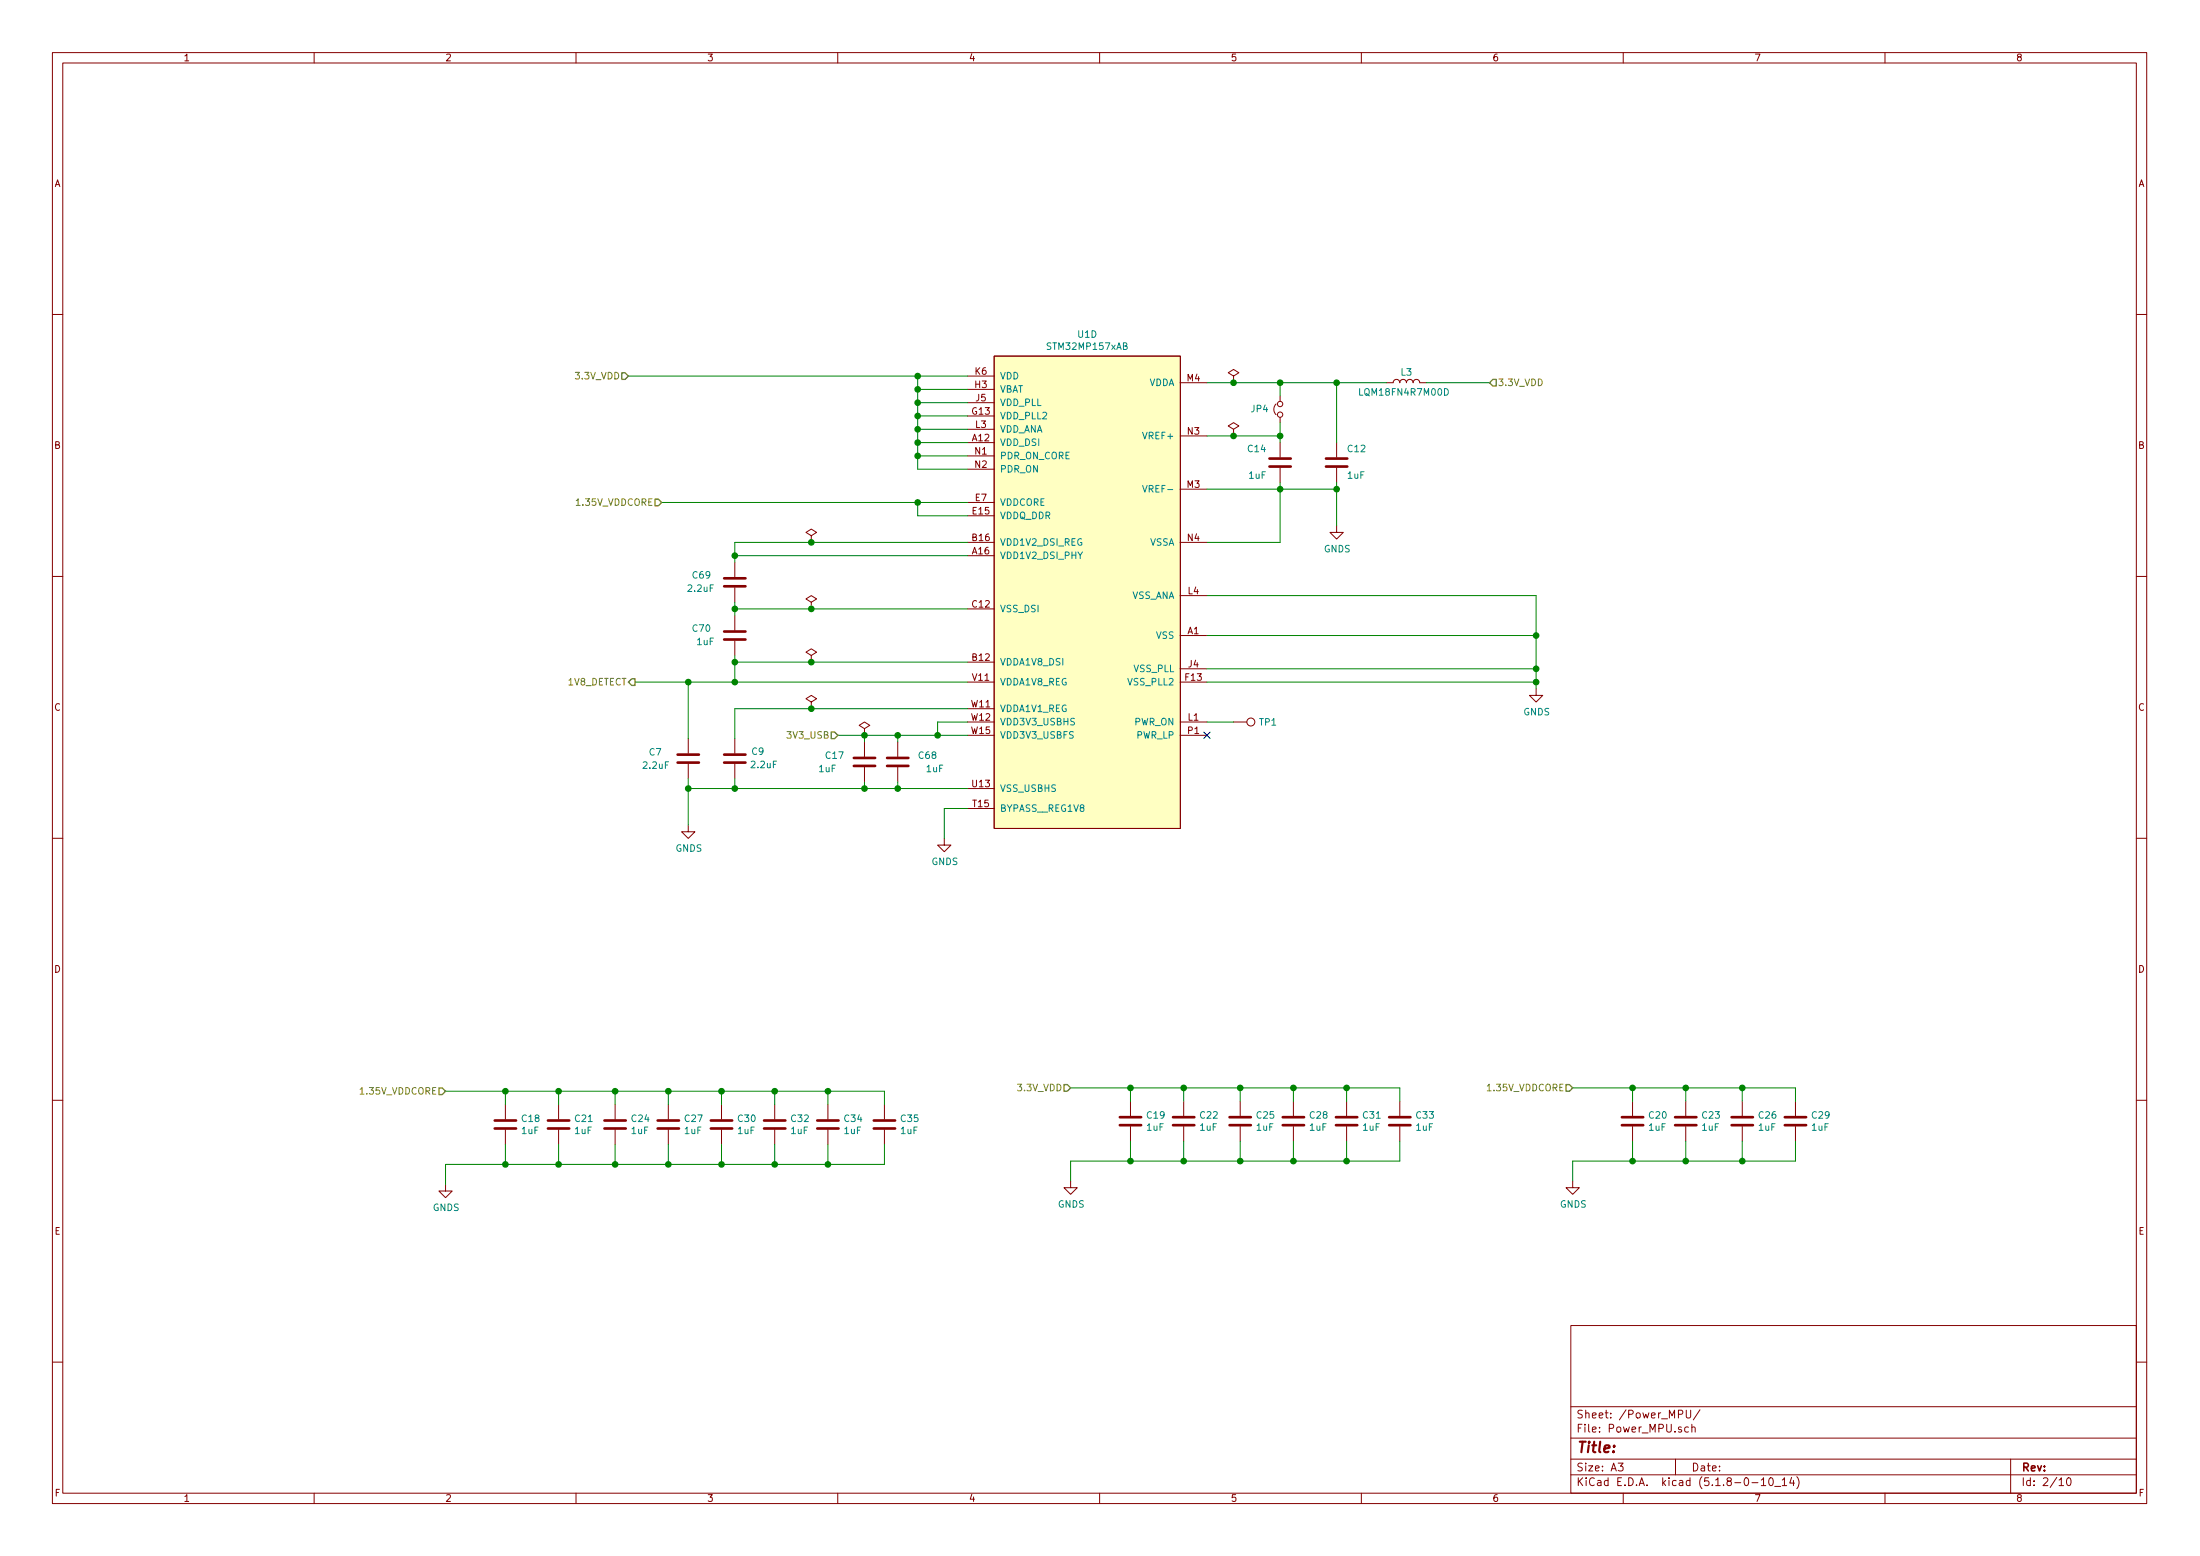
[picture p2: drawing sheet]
<svg xmlns="http://www.w3.org/2000/svg" width="420mm" height="297mm" viewBox="0 0 420 297" stroke-linecap="round" stroke-linejoin="round" font-family="sans-serif">
<g fill="none" stroke="#840000" stroke-width=".19">
<path d="M10 10h400v277h-400zM12 12h396v273.1h-396zM60 10v2M110 10v2M160 10v2M210 10v2M260 10v2M310 10v2M360 10v2M10 60h2M184.8 79.4h5.1M184.8 74.3h5.1"/>
<path d="M184.8 76.9h5.1M184.8 71.8h5.1M189.9 68h35.5v90.2h-35.5zM225.4 73.1h5.1M235.6 71.8l1-.6-1-.7-1 .7 1 .6v1.3M235.6 73.1h.1M243.7 77.1a1.41 1.41 0 0 0 0 2.1M244.5 75.6v1M244.5 79.7v1M264.8 73.1h1.3a.63 .63 0 0 1 .6-.7 .63 .63 0 0 1 .6 .7 .63 .63 0 0 1 .7-.7 .63 .63 0 0 1 .6 .7 .63 .63 0 0 1 .6-.7 .63 .63 0 0 1 .7 .7 .63 .63 0 0 1 .6-.7 .63 .63 0 0 1 .6 .7h1.3M408 60h2M184.8 84.5h5.1"/>
<path d="M184.8 98.5h5.1M184.8 95.9h5.1M184.8 82h5.1M184.8 87h5.1M184.8 89.6h5.1M225.4 93.4h5.1M225.4 83.2h5.1M235.6 82l1-.7-1-.6-1 .6 1 .7v1.2M235.6 83.2h.1M244.5 84.5v2.8M244.5 89.3v2.8M255.3 84.5v2.8"/>
<path d="M255.3 89.3v2.8M10 110h2M140.3 107.4v2.7M140.3 112.2v2.8M140.3 117.5v2.8M154.9 102.3l1.1-.7-1.1-.6-1 .6 1 .7v1.2M154.9 103.5h.1M154.9 115l1.1-.7-1.1-.6-1 .6 1 .7v1.2M154.9 116.2h.1M184.8 106.1h5.1M184.8 103.5h5.1M184.8 116.2h5.1"/>
<path d="M225.4 103.5h5.1M225.4 113.7h5.1M255.3 100.4v1.2h1.2l-1.2 1.3-1.3-1.3h1.3M408 110h2M140.3 122.3v2.8M154.9 125.1l1.1-.6-1.1-.6-1 .6 1 .6v1.3M154.9 126.4h.1M154.9 134l1.1-.6-1.1-.6-1 .6 1 .6v1.3M154.9 135.3h.1M165.1 139.1l1-.6-1-.7-1 .7 1 .6v1.3M184.8 137.8h5.1M184.8 126.4h5.1"/>
<path d="M184.8 130.2h5.1M184.8 135.3h5.1M225.4 137.8h5.1M225.4 121.3h5.1M225.4 130.2h5.1M225.4 127.7h5.1M235.6 137.8h2.5M293.4 131.5v1.3h1.2l-1.2 1.2-1.3-1.2h1.3M131.4 157.5v1.3h1.3l-1.3 1.3-1.2-1.3h1.2M131.4 141v2.8M131.4 145.8v2.8M140.3 141v2.8"/>
<path d="M140.3 145.8v2.8M165.1 140.4h.1M165.1 141.6v2.8M165.1 146.5v2.8M171.4 141.6v2.8M171.4 146.5v2.8M184.8 140.4h5.1M184.8 154.3h5.1M184.8 150.5h5.1M225.4 140.4h5.1M10 160h2M180.3 160.1v1.2h1.3l-1.3 1.3-1.2-1.3h1.2"/>
<path d="M408 160h2M10 210h2M96.5 210.9v2.8M96.5 215.7v2.8M106.7 210.9v2.8M106.7 215.7v2.8M117.5 210.9v2.8M117.5 215.7v2.8M127.6 210.9v2.8M127.6 215.7v2.8M137.8 210.9v2.8M137.8 215.7v2.8"/>
<path d="M148 210.9v2.8M148 215.7v2.8M158.1 210.9v2.8M158.1 215.7v2.8M168.9 210.9v2.8M168.9 215.7v2.8M215.9 210.2v2.8M215.9 215v2.8M226.1 210.2v2.8M226.1 215v2.8M236.9 210.2v2.8M236.9 215v2.8"/>
<path d="M247 210.2v2.8M247 215v2.8M257.2 210.2v2.8M257.2 215v2.8M267.3 210.2v2.8M267.3 215v2.8M311.8 210.2v2.8M311.8 215v2.8M321.9 210.2v2.8M321.9 215v2.8M332.7 210.2v2.8M332.7 215v2.8"/>
<path d="M342.9 210.2v2.8M342.9 215v2.8M408 210h2M85.1 226.1v1.3h1.3l-1.3 1.2-1.3-1.2h1.3M204.5 225.5v1.2h1.2l-1.2 1.3-1.3-1.3h1.3M300.4 225.5v1.2h1.2l-1.2 1.3-1.3-1.3h1.3M300 253h108v32.1h-108zM10 260h2M300 278.5h108M300 274.5h108M300 268.5h108M309 279.3h1l-.5 .6 .4 .1v.7l-.2 .1-.7-.1"/>
<path d="M320 278.5v3M320.5 270l.8-.1 .1-.2-.1-.4-.8-.1v1.5M322 269.2v1.2l.3 .3 .5-.1 .1-.2v-1.2M322.5 272.5l-.5-.1-.3 .3 .1 .6 .2 .1 .5-.1M323.1 272.5l.2-.1 .4 .1v.9M323.1 271.9v1.5M324.7 269.1l-1.3 2M384 278.5v6.6M408 260h2M60 285.1v1.9M110 285.1v1.9M160 285.1v1.9"/>
<path d="M210 285.1v1.9M260 285.1v1.9M300 281.5h108M310 285.1v1.9M334.6 283h1.1M336.4 282.5l.4-.4v1.5M336.4 283.6h.8M337.9 282.3l.3-.2a.81 .81 0 0 1 .5 .6 .81 .81 0 0 1-.2 .8l-.2 .1a.79 .79 0 0 1-.4-1.3zM338.9 283.8h1.2M340.4 282.5l.4-.4v1.5M340.4 283.6h.8M342.2 282l-.4 1.1h.9"/>
<path d="M342.5 282.6v1M343.2 281.9a1.71 1.71 0 0 1 0 2.3M360 285.1v1.9M393.2 282.5l.5-.4v1.5M393.2 283.6h.9M394.8 282.3l.2-.2a.86 .86 0 0 1 .2 1.5 .79 .79 0 0 1-.4-1.3z"/>
<circle cx="244.5" cy="79.2" r=".51"/>
<circle cx="244.5" cy="77.1" r=".51"/>
<circle cx="238.9" cy="137.8" r=".76"/>
</g>
<g fill="none" stroke="#840000" stroke-width=".51">
<path d="M242.4 87.5h4.1M242.4 89.1h4.1M253.2 87.5h4.1M253.2 89.1h4.1M138.3 110.4h4.1M138.3 111.9h4.1M138.3 120.6h4.1M138.3 122.1h4.1M129.4 144.1h4.1M129.4 145.6h4.1M138.3 144.1h4.1M138.3 145.6h4.1"/>
<path d="M163.1 146.2h4M163.1 144.7h4M169.4 146.2h4.1M169.4 144.7h4.1M94.5 215.4h4.1M94.5 213.9h4.1M104.6 215.4h4.1M104.6 213.9h4.1M115.4 215.4h4.1M115.4 213.9h4.1M125.6 215.4h4.1M125.6 213.9h4.1"/>
<path d="M135.8 215.4h4M135.8 213.9h4M145.9 215.4h4.1M145.9 213.9h4.1M156.1 215.4h4M156.1 213.9h4M166.9 215.4h4M166.9 213.9h4M213.9 214.8h4M213.9 213.3h4M224 214.8h4.1M224 213.3h4.1"/>
<path d="M234.8 214.8h4.1M234.8 213.3h4.1M245 214.8h4M245 213.3h4M255.1 214.8h4.1M255.1 213.3h4.1M265.3 214.8h4.1M265.3 213.3h4.1M309.8 214.8h4M309.8 213.3h4M319.9 214.8h4.1M319.9 213.3h4.1"/>
<path d="M330.7 214.8h4.1M330.7 213.3h4.1M340.9 214.8h4M340.9 213.3h4"/>
</g>
<path d="M189.9 68h35.5v90.2h-35.5z" fill="#ffffc2" stroke="#ffffc2" stroke-width=".19"/>
<path d="M259.7 74.2v1.2h.6M218.2 92.7l.4 1.2 .5-1.2" fill="none" stroke="#008484" stroke-width=".19"/>
<g fill="none" stroke="#008400" stroke-width=".19">
<path d="M120 71.8h64.8M175.3 71.8v17.8h9.5M175.3 79.4h9.5M175.3 74.3h9.5M175.3 76.9h9.5M230.5 73.1h34.3M244.5 73.1v2.5M255.3 73.1v11.4M272.4 73.1h12.1M126.4 95.9h58.4M175.3 95.9v2.6h9.5M175.3 87h9.5"/>
<path d="M175.3 82h9.5M175.3 84.5h9.5M230.5 83.2h14M230.5 93.4h24.8M244.5 92.1v11.4h-14M244.5 80.7v3.8M255.3 92.1v8.3M140.3 116.2h44.5M140.3 115v2.5M140.3 106.1h44.5M184.8 103.5h-44.5v3.9M230.5 113.7h62.9v17.8"/>
<path d="M121.3 130.2h63.5M131.4 130.2v10.8M140.3 126.4h44.5M140.3 125.1v5.1M184.8 137.8h-5.7v2.6M184.8 135.3h-44.5v5.7M230.5 137.8h5.1M230.5 130.2h62.9M230.5 127.7h62.9M230.5 121.3h62.9M131.4 148.6v8.9M131.4 150.5h53.4"/>
<path d="M140.3 148.6v1.9M160 140.4h24.8M165.1 140.4v1.2M165.1 149.3v1.2M171.4 140.4v1.2M171.4 149.3v1.2M184.8 154.3h-4.5v5.8M85.1 208.3h83.8v2.6M96.5 208.3v2.6M96.5 218.5v3.8M106.7 208.3v2.6M106.7 218.5v3.8"/>
<path d="M117.5 208.3v2.6M117.5 218.5v3.8M127.6 208.3v2.6M127.6 218.5v3.8M137.8 208.3v2.6M137.8 218.5v3.8M148 208.3v2.6M148 218.5v3.8M158.1 208.3v2.6M158.1 218.5v3.8M168.9 218.5v3.8h-83.8v3.8M204.5 207.7h62.8v2.5"/>
<path d="M215.9 207.7v2.5M215.9 217.8v3.9M226.1 207.7v2.5M226.1 217.8v3.9M236.9 207.7v2.5M236.9 217.8v3.9M247 207.7v2.5M247 217.8v3.9M257.2 207.7v2.5M257.2 217.8v3.9M267.3 217.8v3.9h-62.8v3.8M300.4 207.7h42.5v2.5"/>
<path d="M311.8 207.7v2.5M311.8 217.8v3.9M321.9 207.7v2.5M321.9 217.8v3.9M332.7 207.7v2.5M332.7 217.8v3.9M342.9 217.8v3.9h-42.5v3.8"/>
</g>
<path d="M118.7 71.2h.7l.6 .6-.6 .6h-.7zM285.1 72.4h.6v1.3h-.6l-.6-.6zM125.1 95.3h.6l.7 .6-.7 .7h-.6zM120.6 129.6h.7v1.2h-.7l-.6-.6zM158.7 139.7h.7l.6 .7-.6 .6h-.7zM83.8 207.7h.7l.6 .6-.6 .7h-.7zM203.2 207h.6l.7 .7-.7 .6h-.6zM299.1 207h.6l.7 .7-.7 .6h-.6z" fill="none" stroke="#848400" stroke-width=".25"/>
<g fill="#008400" stroke="#008400" stroke-width=".25">
<circle cx="175.3" cy="76.9" r=".51"/>
<circle cx="244.5" cy="83.2" r=".51"/>
<circle cx="244.5" cy="73.1" r=".51"/>
<circle cx="171.5" cy="140.4" r=".51"/>
<circle cx="255.3" cy="73.1" r=".51"/>
<circle cx="255.3" cy="93.4" r=".51"/>
<circle cx="244.5" cy="93.4" r=".51"/>
<circle cx="140.3" cy="150.5" r=".51"/>
<circle cx="175.3" cy="74.3" r=".51"/>
<circle cx="175.3" cy="79.4" r=".51"/>
<circle cx="293.4" cy="121.3" r=".51"/>
<circle cx="148" cy="208.3" r=".51"/>
<circle cx="175.3" cy="71.8" r=".51"/>
<circle cx="293.4" cy="127.7" r=".51"/>
<circle cx="175.3" cy="82" r=".51"/>
<circle cx="165.1" cy="140.4" r=".51"/>
<circle cx="293.4" cy="130.2" r=".51"/>
<circle cx="332.7" cy="221.7" r=".51"/>
<circle cx="321.9" cy="221.7" r=".51"/>
<circle cx="235.6" cy="73.1" r=".51"/>
<circle cx="332.7" cy="207.7" r=".51"/>
<circle cx="321.9" cy="207.7" r=".51"/>
<circle cx="235.6" cy="83.2" r=".51"/>
<circle cx="311.8" cy="221.7" r=".51"/>
<circle cx="311.8" cy="207.7" r=".51"/>
<circle cx="140.3" cy="116.2" r=".51"/>
<circle cx="140.3" cy="130.2" r=".51"/>
<circle cx="106.7" cy="208.3" r=".51"/>
<circle cx="131.4" cy="150.5" r=".51"/>
<circle cx="247" cy="221.7" r=".51"/>
<circle cx="154.9" cy="126.4" r=".51"/>
<circle cx="236.9" cy="221.7" r=".51"/>
<circle cx="154.9" cy="135.3" r=".51"/>
<circle cx="226.1" cy="221.7" r=".51"/>
<circle cx="96.5" cy="208.3" r=".51"/>
<circle cx="154.9" cy="116.2" r=".51"/>
<circle cx="257.2" cy="207.7" r=".51"/>
<circle cx="247" cy="207.7" r=".51"/>
<circle cx="154.9" cy="103.5" r=".51"/>
<circle cx="236.9" cy="207.7" r=".51"/>
<circle cx="131.4" cy="130.2" r=".51"/>
<circle cx="257.2" cy="221.7" r=".51"/>
<circle cx="226.1" cy="207.7" r=".51"/>
<circle cx="117.5" cy="208.3" r=".51"/>
<circle cx="175.3" cy="84.5" r=".51"/>
<circle cx="127.6" cy="208.3" r=".51"/>
<circle cx="175.3" cy="87" r=".51"/>
<circle cx="215.9" cy="221.7" r=".51"/>
<circle cx="137.8" cy="208.3" r=".51"/>
<circle cx="175.3" cy="95.9" r=".51"/>
<circle cx="215.9" cy="207.7" r=".51"/>
<circle cx="158.1" cy="222.3" r=".51"/>
<circle cx="148" cy="222.3" r=".51"/>
<circle cx="140.3" cy="106.1" r=".51"/>
<circle cx="137.8" cy="222.3" r=".51"/>
<circle cx="179.1" cy="140.4" r=".51"/>
<circle cx="127.6" cy="222.3" r=".51"/>
<circle cx="140.3" cy="126.4" r=".51"/>
<circle cx="171.5" cy="150.5" r=".51"/>
<circle cx="96.5" cy="222.3" r=".51"/>
<circle cx="165.1" cy="150.5" r=".51"/>
<circle cx="117.5" cy="222.3" r=".51"/>
<circle cx="106.7" cy="222.3" r=".51"/>
<circle cx="158.1" cy="208.3" r=".51"/>
</g>
<path d="M229.9 139.8l1.2 1.2M231.1 139.8l-1.2 1.2" fill="none" stroke="#000084" stroke-width=".19"/>
<text font-size="2.8" fill="#840000" x="301" y="277.3">Title:</text>
<g font-size="2.1" fill="#840000">
<text x="301" y="273.5">File: Power_MPU.sch</text>
<text x="301" y="270.8">Sheet: /Power_MPU/</text>
<text x="301" y="280.9">Size: A3</text>
<text x="323" y="280.9">Date:</text>
<text x="386" y="280.9">Rev:</text>
<text x="301" y="283.7">KiCad E.D.A. kicad (5.1.8-0-10_14)</text>
<text x="386" y="283.7">Id: 2/10</text>
</g>
<g font-size="1.8" fill="#840000">
<text x="35" y="11.7">1</text>
<text x="85" y="11.7">2</text>
<text x="135" y="11.7">3</text>
<text x="185" y="11.7">4</text>
<text x="235" y="11.7">5</text>
<text x="285" y="11.7">6</text>
<text x="335" y="11.7">7</text>
<text x="385" y="11.7">8</text>
<text x="10.4" y="35.7">A</text>
<text x="408.4" y="35.7">A</text>
<text x="186.2" y="71.5">K6</text>
<text x="186.2" y="74.1">H3</text>
<text x="186.4" y="76.6">J5</text>
<text x="226.7" y="72.8">M4</text>
<text x="185.7" y="79.2">G13</text>
<text x="186.3" y="81.7">L3</text>
<text x="226.8" y="83">N3</text>
<text x="10.4" y="85.7">B</text>
<text x="185.7" y="84.2">A12</text>
<text x="186.2" y="86.8">N1</text>
<text x="186.2" y="89.3">N2</text>
<text x="408.4" y="85.7">B</text>
<text x="186.3" y="95.7">E7</text>
<text x="226.7" y="93.1">M3</text>
<text x="185.8" y="98.2">E15</text>
<text x="185.7" y="105.8">A16</text>
<text x="185.7" y="103.3">B16</text>
<text x="226.8" y="103.3">N4</text>
<text x="226.9" y="113.4">L4</text>
<text x="185.7" y="116">C12</text>
<text x="226.8" y="121.1">A1</text>
<text x="185.7" y="126.1">B12</text>
<text x="185.8" y="130">V11</text>
<text x="226.4" y="130">F13</text>
<text x="227" y="127.4">J4</text>
<text x="10.4" y="135.7">C</text>
<text x="185.5" y="135">W11</text>
<text x="185.5" y="137.6">W12</text>
<text x="226.9" y="137.6">L1</text>
<text x="408.4" y="135.7">C</text>
<text x="185.5" y="140.1">W15</text>
<text x="226.9" y="140.1">P1</text>
<text x="185.7" y="150.3">U13</text>
<text x="185.8" y="154.1">T15</text>
<text x="10.4" y="185.7">D</text>
<text x="408.4" y="185.7">D</text>
<text x="10.4" y="235.7">E</text>
<text x="408.4" y="235.7">E</text>
<text x="10.5" y="285.7">F</text>
<text x="35" y="286.7">1</text>
<text x="85" y="286.7">2</text>
<text x="135" y="286.7">3</text>
<text x="185" y="286.7">4</text>
<text x="235" y="286.7">5</text>
<text x="285" y="286.7">6</text>
<text x="335" y="286.7">7</text>
<text x="385" y="286.7">8</text>
<text x="408.5" y="285.7">F</text>
</g>
<g font-size="1.8" fill="#008484">
<text x="205.9" y="64.5">U1D</text>
<text x="200.2" y="66.8">STM32MP157xAB</text>
<text x="267.6" y="71.7">L3</text>
<text x="190.9" y="75">VBAT</text>
<text x="190.9" y="77.5">VDD_PLL</text>
<text x="190.9" y="72.4">VDD</text>
<text x="219.4" y="73.7">VDDA</text>
<text x="260.2" y="75.5">LQM18FN4R7M00D</text>
<text x="190.9" y="80">VDD_PLL2</text>
<text x="190.9" y="82.6">VDD_ANA</text>
<text x="218.6" y="83.9">VREF+</text>
<text x="239" y="78.7">JP4</text>
<text x="190.9" y="85.1">VDD_DSI</text>
<text x="190.9" y="87.7">PDR_ON_CORE</text>
<text x="238.4" y="86.3">C14</text>
<text x="257.5" y="86.3">C12</text>
<text x="190.9" y="90.2">PDR_ON</text>
<text x="219" y="94">VREF-</text>
<text x="238.6" y="91.4">1uF</text>
<text x="257.4" y="91.4">1uF</text>
<text x="190.9" y="99.1">VDDQ_DDR</text>
<text x="190.9" y="96.6">VDDCORE</text>
<text x="190.9" y="106.7">VDD1V2_DSI_PHY</text>
<text x="190.9" y="104.2">VDD1V2_DSI_REG</text>
<text x="219.5" y="104.2">VSSA</text>
<text x="252.9" y="105.4">GNDS</text>
<text x="131.5" y="113">2.2uF</text>
<text x="132.3" y="110.5">C69</text>
<text x="190.9" y="116.9">VSS_DSI</text>
<text x="216" y="114.3">VSS_ANA</text>
<text x="132.3" y="120.6">C70</text>
<text x="133.1" y="123.2">1uF</text>
<text x="220.8" y="122">VSS</text>
<text x="190.9" y="127">VDDA1V8_DSI</text>
<text x="190.9" y="130.8">VDDA1V8_REG</text>
<text x="215.5" y="130.8">VSS_PLL2</text>
<text x="216.5" y="128.3">VSS_PLL</text>
<text x="190.9" y="135.9">VDDA1V1_REG</text>
<text x="291" y="136.6">GNDS</text>
<text x="190.9" y="138.5">VDD3V3_USBHS</text>
<text x="190.9" y="141">VDD3V3_USBFS</text>
<text x="216.6" y="138.5">PWR_ON</text>
<text x="217" y="141">PWR_LP</text>
<text x="240.5" y="138.5">TP1</text>
<text x="122.9" y="146.8">2.2uF</text>
<text x="124" y="144.2">C7</text>
<text x="143.6" y="146.6">2.2uF</text>
<text x="143.6" y="144.1">C9</text>
<text x="156.4" y="147.4">1uF</text>
<text x="157.8" y="144.9">C17</text>
<text x="175.5" y="144.9">C68</text>
<text x="177" y="147.4">1uF</text>
<text x="190.9" y="155">BYPASS__REG1V8</text>
<text x="190.9" y="151.2">VSS_USBHS</text>
<text x="129" y="162.6">GNDS</text>
<text x="177.9" y="165.1">GNDS</text>
<text x="99.7" y="214.2">C18</text>
<text x="109.9" y="214.2">C21</text>
<text x="120.7" y="214.2">C24</text>
<text x="130.8" y="214.2">C27</text>
<text x="141" y="214.2">C30</text>
<text x="151.2" y="214.2">C32</text>
<text x="161.3" y="214.2">C34</text>
<text x="172.1" y="214.2">C35</text>
<text x="219" y="215.9">1uF</text>
<text x="219.1" y="213.5">C19</text>
<text x="229.2" y="215.9">1uF</text>
<text x="229.3" y="213.5">C22</text>
<text x="240" y="215.9">1uF</text>
<text x="240.1" y="213.5">C25</text>
<text x="250.2" y="215.9">1uF</text>
<text x="250.2" y="213.5">C28</text>
<text x="260.3" y="215.9">1uF</text>
<text x="260.4" y="213.5">C31</text>
<text x="270.5" y="215.9">1uF</text>
<text x="270.5" y="213.5">C33</text>
<text x="314.9" y="215.9">1uF</text>
<text x="315" y="213.5">C20</text>
<text x="325.1" y="215.9">1uF</text>
<text x="325.1" y="213.5">C23</text>
<text x="335.9" y="215.9">1uF</text>
<text x="335.9" y="213.5">C26</text>
<text x="346" y="215.9">1uF</text>
<text x="346.1" y="213.5">C29</text>
<text x="99.7" y="216.5">1uF</text>
<text x="109.8" y="216.5">1uF</text>
<text x="120.6" y="216.5">1uF</text>
<text x="130.8" y="216.5">1uF</text>
<text x="140.9" y="216.5">1uF</text>
<text x="151.1" y="216.5">1uF</text>
<text x="161.3" y="216.5">1uF</text>
<text x="172.1" y="216.5">1uF</text>
<text x="82.7" y="231.2">GNDS</text>
<text x="202.1" y="230.5">GNDS</text>
<text x="297.9" y="230.5">GNDS</text>
</g>
<g font-size="1.8" fill="#848400">
<text x="110.1" y="72.4">3.3V_VDD</text>
<text x="286" y="73.7">3.3V_VDD</text>
<text x="110.4" y="96.6">1.35V_VDDCORE</text>
<text x="108.6" y="130.8">1V8_DETECT</text>
<text x="150.6" y="141">3V3_USB</text>
<text x="69.1" y="209">1.35V_VDDCORE</text>
<text x="194.6" y="208.3">3.3V_VDD</text>
<text x="284.4" y="208.3">1.35V_VDDCORE</text>
</g>
</svg>
